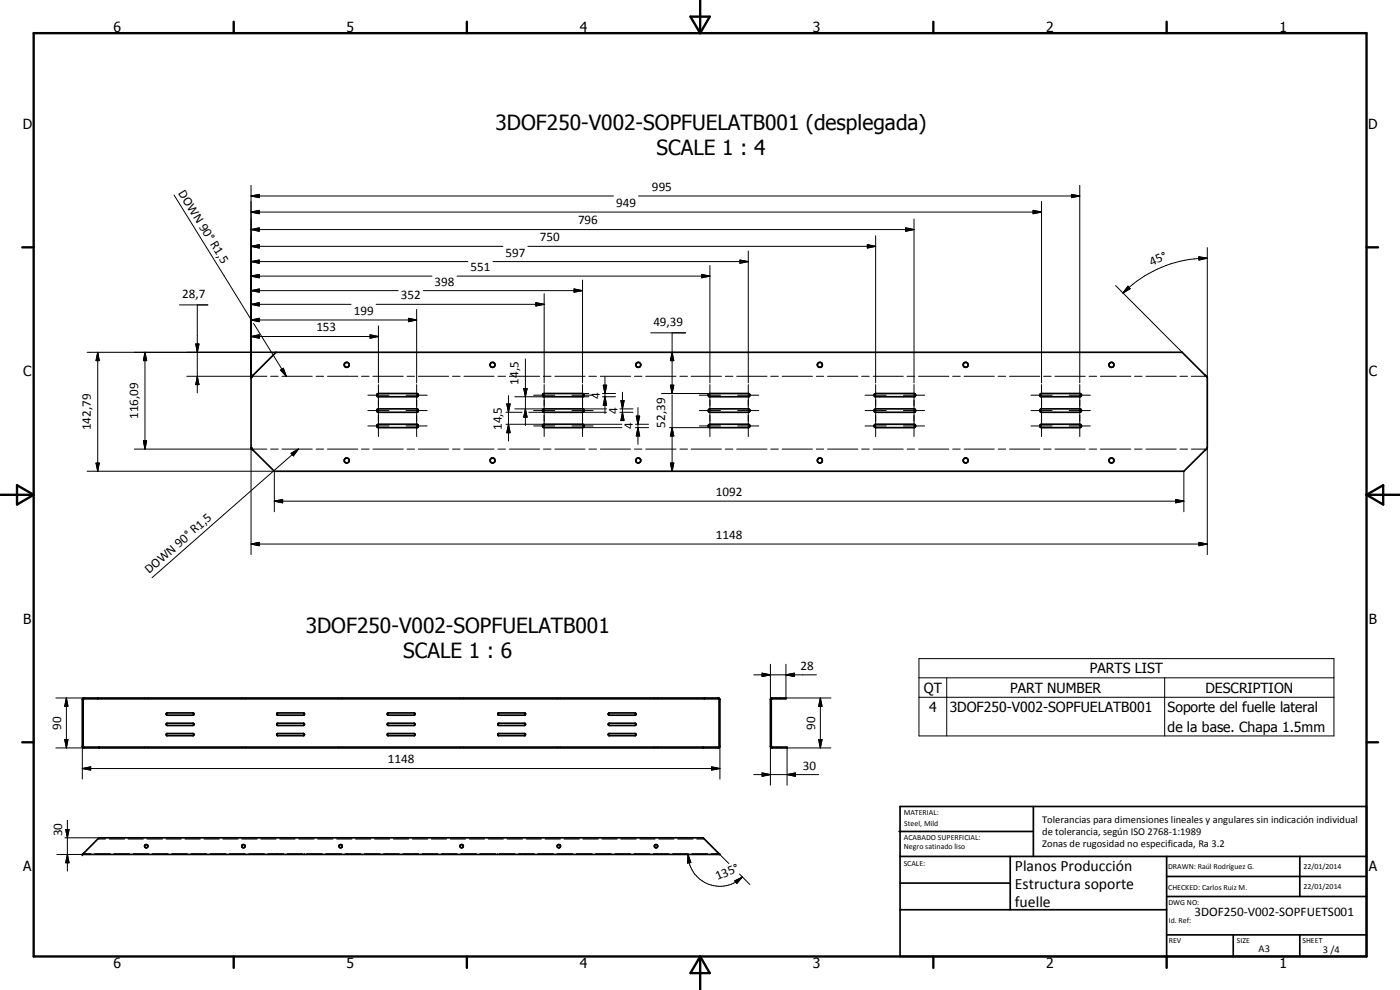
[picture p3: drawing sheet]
<svg xmlns="http://www.w3.org/2000/svg" width="420mm" height="297mm" viewBox="0 0 420 297" stroke-linecap="round" stroke-linejoin="round" font-family="sans-serif">
<g fill="none" stroke="#000" stroke-width=".51">
<path d="M75.4 113l7.4-7.3h272l7.5 7.6v21l-7 7.1h-273l-7-6.9zM113.1 118.3l.5-.2h11.4a.51 .51 0 0 1 .5 .4 .51 .51 0 0 1-.2 .5h-11.9l-.3-.2zM163 118.2l11.8-.1a.51 .51 0 0 1 .5 .4 .51 .51 0 0 1-.3 .5h-11.9l-.3-.3zM212.6 118.3l.5-.2h11.5a.5 .5 0 0 1 .5 .4 .5 .5 0 0 1-.4 .5h-11.8l-.4-.3zM262.5 118.2l11.8-.1a.51 .51 0 0 1 .5 .4 .51 .51 0 0 1-.3 .5h-11.8l-.4-.3zM312.1 118.3l.5-.2h11.5a.5 .5 0 0 1 .5 .4 .5 .5 0 0 1-.4 .5h-11.8l-.3-.2zM362.3 113.2h.1M113.1 122.9l.5-.2h11.4a.51 .51 0 0 1 .6 .5 .51 .51 0 0 1-.6 .5h-11.4l-.5-.3zM113.2 127.4l11.8-.1a.51 .51 0 0 1 .6 .5 .51 .51 0 0 1-.6 .5h-11.4l-.5-.2zM163 127.4l11.8-.1a.51 .51 0 0 1 .5 .5 .51 .51 0 0 1-.5 .5h-11.5l-.4-.2zM163 122.8l11.8-.1a.51 .51 0 0 1 .5 .5 .51 .51 0 0 1-.5 .5h-11.5l-.4-.3zM212.6 127.6l.5-.3h11.5a.51 .51 0 0 1 .5 .5 .51 .51 0 0 1-.5 .5h-11.5l-.5-.2z"/>
<path d="M212.6 122.9l.5-.2h11.5a.51 .51 0 0 1 .5 .5 .51 .51 0 0 1-.5 .5h-11.5l-.5-.3zM262.4 122.9l.4-.2h11.5a.51 .51 0 0 1 .5 .5 .51 .51 0 0 1-.5 .5h-11.5l-.4-.3zM262.5 127.4l11.8-.1a.51 .51 0 0 1 .5 .5 .51 .51 0 0 1-.5 .5h-11.5l-.4-.2zM312.1 127.6l.5-.3h11.5a.51 .51 0 0 1 .5 .5 .51 .51 0 0 1-.5 .5h-11.5l-.5-.2zM312.1 122.9l.5-.2h11.5a.51 .51 0 0 1 .5 .5 .51 .51 0 0 1-.5 .5h-11.5l-.5-.3zM24.8 209.5l190.9-.1 .4 .5v14l-.4 .5h-190.6l-.4-.4zM25 209.8l190.6-.1 .2 .1v14.2l-190.7 .2zM29.4 209.4v.3M50 217.1l7.9-.1 .2 .1 .1 .4-.3 .2h-7.7l-.3-.2zM50.1 213.9h7.9l.2 .5-.3 .2h-7.7l-.3-.4zM83.1 217.1l7.9-.1 .4 .3-.4 .4h-7.6l-.3-.2zM83.1 214l8.1-.1 .2 .3-.4 .4h-7.6l-.3-.1z"/>
<path d="M116.3 217.1l7.9-.1 .3 .5-.3 .2h-7.7l-.3-.2zM116.4 213.9h8l.1 .5-.3 .2h-7.7l-.3-.2zM149.5 214l8-.1 .2 .3-.3 .4h-7.7l-.2-.1zM149.5 217.1l7.9-.1 .3 .3-.3 .4h-7.7l-.3-.2zM182.7 217.1l7.8-.1 .4 .3-.4 .4h-7.6l-.3-.2zM182.7 213.9h8l.2 .3-.4 .4h-7.6l-.4-.4zM211.4 209.4v.3M231.3 209.5l4.6-.1v.3l-4.4 .1v14.2l4.7 .2v.2h-4.6l-.4-.4zM29.7 224.2v.2M49.9 220.3l.2-.2h7.9l.2 .4-.2 .2h-7.9zM83.1 220.2l8.1-.1 .2 .3-.2 .3h-7.9zM116.2 220.3l.2-.2h8l.1 .4-.1 .2h-8z"/>
<path d="M149.5 220.2l8-.1 .2 .3-.2 .3h-7.9zM182.7 220.1h8l.2 .3-.2 .3h-8l-.2-.3zM211 224.2v.2M216 256.4l-5-5h-181.3l-5 5h191.4M269.8 249.5h40.3M270.1 242h140v45h-140zM270.1 257h140M303.2 257v16M310.1 242v15M350.1 257v30M390.1 257v12M270.1 265h33.1"/>
<path d="M270.1 273h80M350.1 269h60M350.1 263h60M350.1 280.5h60M370.1 280.5v6.5M390.1 280.5v6.5"/>
<circle cx="104" cy="109.5" r=".74"/>
<circle cx="147.8" cy="109.5" r=".76"/>
<circle cx="191.5" cy="109.5" r=".74"/>
<circle cx="246" cy="109.4" r=".76"/>
<circle cx="289.8" cy="109.5" r=".74"/>
<circle cx="333.6" cy="109.5" r=".77"/>
<circle cx="104.1" cy="138.2" r=".75"/>
<circle cx="147.8" cy="138.2" r=".75"/>
<circle cx="191.6" cy="138.2" r=".75"/>
<circle cx="246" cy="138.2" r=".75"/>
<circle cx="289.8" cy="138.2" r=".75"/>
<circle cx="333.6" cy="138.2" r=".75"/>
<circle cx="43.9" cy="253.9" r=".51"/>
<circle cx="73" cy="253.9" r=".51"/>
<circle cx="102.2" cy="253.9" r=".51"/>
<circle cx="138.5" cy="253.9" r=".51"/>
<circle cx="167.7" cy="253.9" r=".5"/>
<circle cx="196.9" cy="253.9" r=".51"/>
</g>
<g fill="none" stroke="#000" stroke-width=".35">
<path d="M75.7 113.1v.1M75.7 113.2v.1M75.8 112.9h.1M75.9 112.6l-.1 .3M76.1 112.5l-.1 .1M361.6 112.5v.1M361.7 112.6v.2M75.7 134.3v.2M75.8 134.7l.1 .3M76 135l.1 .2M361.6 135v.2M361.7 134.9v.1"/>
<path d="M43.4 209.4v.1M43.4 209.6v.1M44.4 209.4v.1M44.4 209.6v.1M72.5 209.4v.1M72.5 209.6v.1M73.6 209.4v.1M73.6 209.6v.1M101.7 209.4v.1M101.7 209.6v.1M102.7 209.4v.1M102.7 209.6v.1"/>
<path d="M138 209.4v.1M138 209.6v.1M139.1 209.4v.1M139.1 209.6v.1M167.2 209.4v.1M167.2 209.6v.1M168.2 209.4v.1M168.2 209.6v.1M196.4 209.4v.1M196.4 209.6v.1M197.4 209.4v.1M197.4 209.6v.1"/>
<path d="M231.2 217.7h.1M231.2 217h.1M231.2 214.6h.1M231.2 213.9h.1M231.4 217.7h.1M231.4 217h.1M231.4 214.6h.1M231.4 213.9h.1M233.2 209.4v.1M233.2 209.6v.1M234.2 209.4v.1M234.2 209.6v.1"/>
<path d="M43.4 224.2h.1M43.4 224.3v.1M44.4 224.2h.1M44.4 224.3v.1M72.5 224.2h.1M72.5 224.3v.1M73.6 224.2h.1M73.6 224.3v.1M101.7 224.2h.1M101.7 224.3v.1M102.7 224.2h.1M102.7 224.3v.1"/>
<path d="M138 224.2h.1M138 224.3v.1M139.1 224.2h.1M139.1 224.3v.1M167.2 224.2h.1M167.2 224.3v.1M168.2 224.2h.1M168.2 224.3v.1M196.4 224.2h.1M196.4 224.3v.1M197.4 224.2h.1M197.4 224.3v.1"/>
<path d="M231.2 220.1h.1M231.2 220.7h.1M231.4 220.1h.1M231.4 220.7h.1M233.2 224.2h.1M233.2 224.3v.1M234.2 224.2h.1M234.2 224.3v.1M25 256.2h2.3M28.4 256.2h4.7M29.4 251.7h2.3M32.8 251.7h4.6"/>
<path d="M34.2 256.2h4.7M38.5 251.7h4.5M40 256.2h4.6M44.1 251.7h4.6M45.8 256.2h4.6M49.9 251.7h4.5M49.9 256.2h.1M49.9 256.3v.1M51.6 256.2h4.6M55.5 251.7h4.6M57.4 256.2h4.6M58.2 256.2h.1"/>
<path d="M58.2 256.3v.1M61.2 251.7h4.6M63.1 256.2h4.7M66.9 251.7h4.5M68.9 256.2h4.7M72.6 251.7h4.6M74.7 256.2h4.6M78.3 251.7h4.5M80.5 256.2h4.6M83 256.2h.1M83 256.3v.1M84 251.7h4.5"/>
<path d="M86.3 256.2h4.6M89.7 251.7h4.5M91.4 256.2h.1M91.4 256.3v.1M92 256.2h4.7M95.4 251.7h4.5M97.8 256.2h4.6M101 251.7h4.6M103.6 256.2h4.6M106.7 251.7h4.6M109.4 256.2h4.6M112.4 251.7h4.6"/>
<path d="M115.2 256.2h4.6M116.2 256.2h.1M116.2 256.3v.1M118.1 251.7h4.5M121 256.2h4.6M123.8 251.7h4.5M124.5 256.2h.1M124.5 256.3v.1M126.7 256.2h4.6M129.5 251.7h4.5M132.5 256.2h4.6M135.2 251.7h4.5"/>
<path d="M138.3 256.2h4.6M140.9 251.7h4.5M144.1 256.2h4.6M146.5 251.7h4.6M149.4 256.2h.1M149.4 256.3v.1M149.9 256.2h4.6M152.2 251.7h4.6M155.6 256.2h4.7M157.7 256.2h.1M157.7 256.3v.1M157.9 251.7h4.6"/>
<path d="M161.4 256.2h4.7M163.6 251.7h4.6M167.2 256.2h4.7M169.3 251.7h4.6M173 256.2h4.6M175 251.7h4.5M178.8 256.2h4.6M180.7 251.7h4.5M182.5 256.2h.1M182.5 256.3v.1M184.6 256.2h4.6M186.3 251.7h4.6"/>
<path d="M190.4 256.2h4.6M190.9 256.2h.1M190.9 256.3v.1M192.1 251.7h4.5M196.1 256.2h4.6M197.7 251.7h4.6M201.9 256.2h4.6M203.4 251.7h4.6M207.7 256.2h4.6M209.1 251.7h2.3M213.5 256.2h2.3"/>
</g>
<g fill="none" stroke="#000" stroke-width=".3">
<path d="M52.2 58.5l23.2 37.4M75.3 58.8l2.5-.5v1zM75.3 55.6v57.7M75.3 58.8h108.8M191.6 58.8h132.5M321.6 58.3l2.5 .5-2.5 .5zM324.1 55.6v59.3M75.3 63.6l2.5-.5v1zM75.3 68.9l2.5-.5v1zM75.3 73.9l2.5-.5v1zM75.3 78.5l2.5-.5v1zM75.3 63.6h237.3"/>
<path d="M75.3 68.9h199M75.3 73.9h75.6M75.3 78.5h65.1M147.9 78.5h76.7M158.4 73.9h104.4M213.1 79.7v35.2M222.1 78l2.5 .5-2.5 .5zM224.6 75.3v39.6M260.3 73.4l2.5 .5-2.5 .5zM262.8 70.7v44.2M271.8 68.4l2.5 .5-2.5 .5zM274.3 65.7v49.2"/>
<path d="M310 63.1l2.6 .5-2.6 .5zM312.6 60.5v54.4M359.8 77l2.5 .5-2.5 .5zM362.3 77.5a35.9 35.9 0 0 0-25.3 10.4M362.3 74.3v39M53.9 91.5h8.5M59.2 91.5v26.4M75.3 82.8l2.5-.5v1.1zM75.3 87.2l2.5-.5v1zM75.3 91.3l2.5-.5v1zM75.3 96l2.5-.5v1zM75.3 82.8h54.3"/>
<path d="M75.3 87.2h44.2M75.3 91.3h30.1M75.3 96h49.7M76.1 97l9.8 15.9M112.9 91.3h50.4M113.6 97.8v17.1M122.6 95.5l2.4 .5-2.4 .5zM125 92.8v22.1M127 87.2h47.8M137.1 82.8h76M160.8 90.8l2.5 .5-2.5 .5zM163.3 88.1v26.8"/>
<path d="M172.3 86.7l2.5 .5-2.5 .5zM174.8 84v30.9M195.3 99.9h10.5M201.7 99.9v18.2M210.6 82.3l2.5 .5-2.5 .6zM334.8 85.7l20 20M338.5 85.9l.7 .7-2.2 1.3zM26.2 105.7h56.6M29.3 105.7l.5 2.5h-1zM29.3 105.7v35.7M43.5 105.7l.5 2.5h-1zM43.5 105.7v29"/>
<path d="M56 112.9h24.1M58.7 103.2h1l-.5 2.5zM59.2 112.9l.5 2.5h-1zM75.3 101l2.5-.5v1zM75.3 101h38.3M81.2 112.9h2.3M84.2 111l.8-.5 .9 2.4zM84.6 112.9h9.1M94.9 112.9h2.2M98.3 112.9h9.1M108.5 112.9h2.3M110.4 118.6h6.3"/>
<path d="M111.1 100.5l2.5 .5-2.5 .5zM111.9 112.9h9.1M113.6 115.4v15.6M121.9 118.6h6.3M122.2 112.9h2.2M125 115.4v15.6M125.5 112.9h9.2M135.8 112.9h2.3M139.2 112.9h9.1M149.4 112.9h2.3M152.6 118.7v13.6M152.9 112.9h9.1"/>
<path d="M154.5 119h8.7M157.2 116.6h1l-.5 2.4zM157.7 107.7v20M160.1 118.6h6.4M163.1 112.9h2.3M163.3 115.4v15.6M166.5 112.9h9.1M171.7 118.6h6.3M174.8 115.4v15.6M174.9 118.1h1.8M174.9 119h1.8M176.7 112.9h2.3"/>
<path d="M180.2 112.9h9.1M180.8 118.1h3.9M180.8 119h3.9M181 115.6h1.1l-.5 2.5zM181.6 119l.5 2.6h-1.1zM181.6 113.1v11M186.8 117.7v8.4M190.4 112.9h2.2M193.8 112.9h9.1M198.5 118.1h14.5M201.2 115.6h1l-.5 2.5zM201.7 105.7l.5 2.5h-1z"/>
<path d="M201.7 118.5v22.9M204 112.9h2.3M207.4 112.9h9.1M209.9 118.6h6.3M213.1 115.4v15.6M217.7 112.9h2.3M221.1 112.9h9.1M221.4 118.6h6.3M224.6 115.4v15.6M231.3 112.9h2.3M234.7 112.9h9.1M245 112.9h2.2"/>
<path d="M248.4 112.9h9.1M258.6 112.9h2.3M259.6 118.6h6.4M262 112.9h9.1M262.8 115.4v15.6M271.1 118.6h6.4M272.2 112.9h2.3M274.3 115.4v15.6M275.7 112.9h9.1M285.9 112.9h2.3M289.3 112.9h9.1M299.5 112.9h2.3"/>
<path d="M303 112.9h9.1M309.4 118.6h6.4M312.6 115.4v15.6M313.2 112.9h2.3M316.6 112.9h9.1M320.9 118.6h6.3M324.1 115.4v15.6M326.8 112.9h2.3M330.2 112.9h9.2M340.5 112.9h2.3M343.9 112.9h9.1M354.1 112.9h2.3"/>
<path d="M357.5 112.9h4.6M28.8 138.9h1l-.5 2.5zM40.3 134.7h39.8M43 132.2h1l-.5 2.5zM75.3 134.3v32.1M81.2 134.7h2.3M84.6 134.7h9.1M87.4 136l2.2-1.3-1.6 2.1zM89.6 134.7l-44 38.7M94.9 134.7h2.2M98.3 134.7h9.1M108.5 134.7h2.3"/>
<path d="M110.4 127.8h6.3M110.4 123.2h6.3M111.9 134.7h9.1M121.9 127.8h6.3M121.9 123.2h6.3M122.2 134.7h2.2M125.5 134.7h9.2M135.8 134.7h2.3M139.2 134.7h9.1M149.4 134.7h2.3M151.8 123.7h4.9M151.8 127.3h11.4"/>
<path d="M152.1 121.2h1l-.5 2.5zM152.6 127.3l.5 2.5h-1zM152.9 134.7h9.1M154.5 122.7h8.7M157.7 122.7l.5 2.5h-1zM158.7 123.7h4.5M160.1 127.8h6.4M160.1 123.2h6.4M163.1 134.7h2.3M166.5 134.7h9.1M171.7 127.8h6.3M171.7 123.2h6.3"/>
<path d="M174.9 128.3h11.7M174.9 123.7h7.1M174.9 127.3h11.7M174.9 122.7h7.1M176.7 134.7h2.3M180.2 134.7h9.1M182 121.4l-.4-2.4-.6 2.6h1M186 123.7h4M186 122.7h4M186.3 120.2h1l-.5 2.5zM186.8 123.7l.5 2.5h-1zM187.3 126.1l-.5-2.4-.5 2.5h.3"/>
<path d="M190.4 134.7h2.2M190.7 128.3h3.9M190.7 127.3h3.9M191 124.8h1l-.5 2.5zM191.5 128.3l.5 2.5h-1zM191.5 122.3v11M193.8 134.7h9.1M200.9 128.3h12.1M201.2 138.9h1l-.5 2.5zM201.7 128.3l.5 2.5h-1zM204 134.7h2.3M207.4 134.7h9.1"/>
<path d="M209.9 127.8h6.3M209.9 123.2h6.3M217.7 134.7h2.3M221.1 134.7h9.1M221.4 127.8h6.3M221.4 123.2h6.3M231.3 134.7h2.3M234.7 134.7h9.1M245 134.7h2.2M248.4 134.7h9.1M258.6 134.7h2.3M259.6 127.8h6.4"/>
<path d="M259.6 123.2h6.4M262 134.7h9.1M271.1 127.8h6.4M271.1 123.2h6.4M272.2 134.7h2.3M275.7 134.7h9.1M285.9 134.7h2.3M289.3 134.7h9.1M299.5 134.7h2.3M303 134.7h9.1M309.4 127.8h6.4M309.4 123.2h6.4"/>
<path d="M313.2 134.7h2.3M316.6 134.7h9.1M320.9 127.8h6.3M320.9 123.2h6.3M326.8 134.7h2.3M330.2 134.7h9.2M340.5 134.7h2.3M343.9 134.7h9.1M354.1 134.7h2.3M357.5 134.7h4.6M362.3 134.3v32.1M26.2 141.4h56.1v12.1"/>
<path d="M82.3 150.4l2.5-.5v1zM82.3 150.4h273M352.8 149.9l2.5 .5-2.5 .5zM355.3 141.4v12.1M75.3 163.2l2.5-.5v1zM75.3 163.2h287M359.8 162.7l2.5 .5-2.5 .5zM231.2 199.3v10.6M235.9 199.3v10.1h13.5M275.8 197.6h124.5v23.2h-124.5zM16.8 209.4h8.4M19.9 209.4l.5 2.5h-1z"/>
<path d="M19.9 209.4v15M226.2 202.5h18.8M228.7 202l2.5 .5-2.5 .5zM235.9 202.5l2.5-.5v1zM246.2 209.4l.5 2.5h-1zM246.2 209.4v15M275.8 203.4h124.5M275.8 209.2h124.5M284.1 203.4v17.4M349.5 203.4v17.4M16.8 224.4h8.4M19.4 221.9h1l-.5 2.5z"/>
<path d="M24.7 230.6l2.5-.5v1zM24.7 230.6h191.4M24.7 223.9v9.9M213.6 230.1l2.5 .5-2.5 .5zM216.1 223.9v9.9M226.2 232.4h19.5M228.7 231.9l2.5 .5-2.5 .5zM231.2 223.9v11.7M236.2 232.4l2.5-.5v1zM245.7 221.9h1l-.5 2.5zM249.4 224.4h-13.2v11.2M17 256.4h7.7"/>
<path d="M19.5 251.4h10.2M19.7 248.9h1l-.5 2.5zM20.2 256.4l.5 2.5h-1zM20.2 246.1v15.3M206.5 256.4l.8 2.4-1 .2zM206.5 256.4a10.3 10.3 0 0 0 2 5.9 9.7 9.7 0 0 0 12.3 2.4l2-1.6M215.5 255.9l3.2 3.2M220.5 264.3l2.3-1.2-1.7 1.9zM221.9 262.3l3.1 3.1"/>
</g>
<circle cx="24.7" cy="256.4" r=".25" fill="#000"/>
<g fill="none" stroke="#000" stroke-width=".71">
<path d="M10.1 9.9h400v277.1h-400zM70.1 6.5v3.4M140.1 6.5v3.4M207.2 5h5.8l-2.9 4.9zM210.1 0v9.9M280.1 6.5v3.4M350.1 6.5v3.4M6.7 74.2h3.4M410.1 74.2h3.5M.1 148.5h10M5.1 145.6l5 2.9-5 2.9zM410.1 148.5h10"/>
<path d="M410.1 148.5l5-2.9v5.8zM6.7 222.7h3.4M410.1 222.7h3.5M70.1 287v3.4M140.1 287v3.4M210.1 287v10M210.1 287l2.9 5h-5.8zM280.1 287v3.4M350.1 287v3.4"/>
</g>
<g fill="#000">
<path d="M75.3 58.8l2.5-.5v1zM321.6 58.3l2.5 .5-2.5 .5zM75.3 63.6l2.5-.5v1zM75.3 68.9l2.5-.5v1zM75.3 73.9l2.5-.5v1zM75.3 78.5l2.5-.5v1zM222.1 78l2.5 .5-2.5 .5zM260.3 73.4l2.5 .5-2.5 .5zM271.8 68.4l2.5 .5-2.5 .5zM310 63.1l2.6 .5-2.6 .5zM359.8 77l2.5 .5-2.5 .5zM75.3 82.8l2.5-.5v1.1z"/>
<path d="M75.3 87.2l2.5-.5v1zM75.3 91.3l2.5-.5v1zM75.3 96l2.5-.5v1zM122.6 95.5l2.4 .5-2.4 .5zM160.8 90.8l2.5 .5-2.5 .5zM172.3 86.7l2.5 .5-2.5 .5zM210.6 82.3l2.5 .5-2.5 .6zM338.5 85.9l.7 .7-2.2 1.3zM29.3 105.7l.5 2.5h-1zM43.5 105.7l.5 2.5h-1zM58.7 103.2h1l-.5 2.5zM59.2 112.9l.5 2.5h-1z"/>
<path d="M75.3 101l2.5-.5v1zM84.2 111l.8-.5 .9 2.4zM111.1 100.5l2.5 .5-2.5 .5zM157.2 116.6h1l-.5 2.4zM181 115.6h1.1l-.5 2.5zM201.2 115.6h1l-.5 2.5zM201.7 105.7l.5 2.5h-1zM28.8 138.9h1l-.5 2.5zM43 132.2h1l-.5 2.5zM87.4 136l2.2-1.3-1.6 2.1zM152.1 121.2h1l-.5 2.5zM152.6 127.3l.5 2.5h-1z"/>
<path d="M157.7 122.7l.5 2.5h-1zM181.6 119l.5 2.6h-1.1zM186.3 120.2h1l-.5 2.5zM186.8 123.7l.5 2.5h-1zM191 124.8h1l-.5 2.5zM191.5 128.3l.5 2.5h-1zM201.2 138.9h1l-.5 2.5zM201.7 128.3l.5 2.5h-1zM82.3 150.4l2.5-.5v1zM352.8 149.9l2.5 .5-2.5 .5zM75.3 163.2l2.5-.5v1zM359.8 162.7l2.5 .5-2.5 .5z"/>
<path d="M19.9 209.4l.5 2.5h-1zM228.7 202l2.5 .5-2.5 .5zM235.9 202.5l2.5-.5v1zM246.2 209.4l.5 2.5h-1zM19.4 221.9h1l-.5 2.5zM24.7 230.6l2.5-.5v1zM213.6 230.1l2.5 .5-2.5 .5zM228.7 231.9l2.5 .5-2.5 .5zM236.2 232.4l2.5-.5v1zM245.7 221.9h1l-.5 2.5zM19.7 248.9h1l-.5 2.5zM20.2 256.4l.5 2.5h-1z"/>
<path d="M206.5 256.4l.8 2.4-1 .2zM220.5 264.3l2.3-1.2-1.7 1.9z"/>
</g>
<g font-size="6.3">
<text x="148.7" y="39.1">3DOF250-V002-SOPFUELATB001 (desplegada)</text>
<text x="197" y="46.6">SCALE 1 : 4</text>
<text x="91.8" y="190">3DOF250-V002-SOPFUELATB001</text>
<text x="121" y="197.6">SCALE 1 : 6</text>
</g>
<g font-size="4.7">
<text x="304.6" y="261.2">Planos Producción</text>
<text x="304.6" y="266.6">Estructura soporte</text>
<text x="304.6" y="272">fuelle</text>
</g>
<g font-size="4.2">
<text x="34" y="9.6">6</text>
<text x="104" y="9.6">5</text>
<text x="174" y="9.6">4</text>
<text x="244" y="9.6">3</text>
<text x="314" y="9.6">2</text>
<text x="384" y="9.6">1</text>
<text x="6.8" y="38.7">D</text>
<text x="410.6" y="38.7">D</text>
<text x="7" y="112.9">C</text>
<text x="410.8" y="112.9">C</text>
<text x="7" y="187.1">B</text>
<text x="410.8" y="187.1">B</text>
<text x="327.1" y="202.1">PARTS LIST</text>
<text x="277.2" y="207.9">QT</text>
<text x="303.1" y="207.8">PART NUMBER</text>
<text x="361.8" y="207.9">DESCRIPTION</text>
<text x="278.8" y="213.6">4</text>
<text x="285" y="213.7">3DOF250-V002-SOPFUELATB001</text>
<text x="350.4" y="213.7">Soporte del fuelle lateral</text>
<text x="350.4" y="219.5">de la base. Chapa 1.5mm</text>
<text x="7" y="261.4">A</text>
<text x="410.8" y="261.4">A</text>
<text x="34" y="290.4">6</text>
<text x="104" y="290.4">5</text>
<text x="174" y="290.4">4</text>
<text x="244" y="290.4">3</text>
<text x="314" y="290.4">2</text>
<text x="384" y="290.4">1</text>
</g>
<g font-size="3.9">
<text x="53.3" y="57.8" transform="rotate(58 53.3 57.8)">DOWN 90° R1,5</text>
<text x="195.7" y="57.3">995</text>
<text x="184.9" y="62.1">949</text>
<text x="173.5" y="67.4">796</text>
<text x="151.7" y="77">597</text>
<text x="162" y="72.4">750</text>
<text x="141.2" y="81.3">551</text>
<text x="345.6" y="79.8" transform="rotate(-22 345.6 79.8)">45°</text>
<text x="54.7" y="89.4">28,7</text>
<text x="120.3" y="89.8">352</text>
<text x="130.4" y="85.7">398</text>
<text x="106.2" y="94.5">199</text>
<text x="94.9" y="99.4">153</text>
<text x="196.1" y="97.8">49,39</text>
<text x="155.6" y="115.5" transform="rotate(-90 155.6 115.5)">14,5</text>
<text x="180" y="119.6" transform="rotate(-90 180 119.6)">4</text>
<text x="41.5" y="125.7" transform="rotate(-90 41.5 125.7)">116,09</text>
<text x="185.3" y="124.2" transform="rotate(-90 185.3 124.2)">4</text>
<text x="27.3" y="129.1" transform="rotate(-90 27.3 129.1)">142,79</text>
<text x="150.6" y="129" transform="rotate(-90 150.6 129)">14,5</text>
<text x="189.9" y="128.9" transform="rotate(-90 189.9 128.9)">4</text>
<text x="199.6" y="128.3" transform="rotate(-90 199.6 128.3)">52,39</text>
<text x="214.8" y="148.8">1092</text>
<text x="214.8" y="161.7">1148</text>
<text x="44.8" y="172.3" transform="rotate(-41 44.8 172.3)">DOWN 90° R1,5</text>
<text x="240.3" y="201">28</text>
<text x="18.4" y="218.9" transform="rotate(-90 18.4 218.9)">90</text>
<text x="244.7" y="218.9" transform="rotate(-90 244.7 218.9)">90</text>
<text x="116.4" y="229">1148</text>
<text x="240.9" y="230.9">30</text>
<text x="18.7" y="250.9" transform="rotate(-90 18.7 250.9)">30</text>
<text x="215.3" y="264.2" transform="rotate(-22 215.3 264.2)">135°</text>
<text x="358.5" y="275">3DOF250-V002-SOPFUETS001</text>
</g>
<g font-size="3.1">
<text x="312.7" y="246.8">Tolerancias para dimensiones lineales y angulares sin indicación individual</text>
<text x="312.7" y="250.4">de tolerancia, según ISO 2768-1:1989</text>
<text x="312.7" y="254">Zonas de rugosidad no especificada, Ra 3.2</text>
<text x="377.7" y="285.6">A3</text>
<text x="397" y="285.9">3 /4</text>
</g>
<g font-size="2.4">
<text x="271.2" y="244.4">MATERIAL:</text>
<text x="271.3" y="252">ACABADO SUPERFICIAL:</text>
<text x="271.4" y="247.9">Steel, Mild</text>
<text x="271.3" y="254.6">Negro satinado liso</text>
<text x="271.2" y="259.7">SCALE:</text>
<text x="350.6" y="260.8">DRAWN: Raúl Rodríguez G.</text>
<text x="391.2" y="260.6">22/01/2014</text>
<text x="350.6" y="267">CHECKED: Carlos Ruiz M.</text>
<text x="391.2" y="266.7">22/01/2014</text>
<text x="350.6" y="271.4">DWG NO:</text>
<text x="350.8" y="276.9">Id. Ref:</text>
<text x="350.8" y="282.8">REV</text>
<text x="371.2" y="282.9">SIZE</text>
<text x="390.9" y="282.9">SHEET</text>
</g>
</svg>
